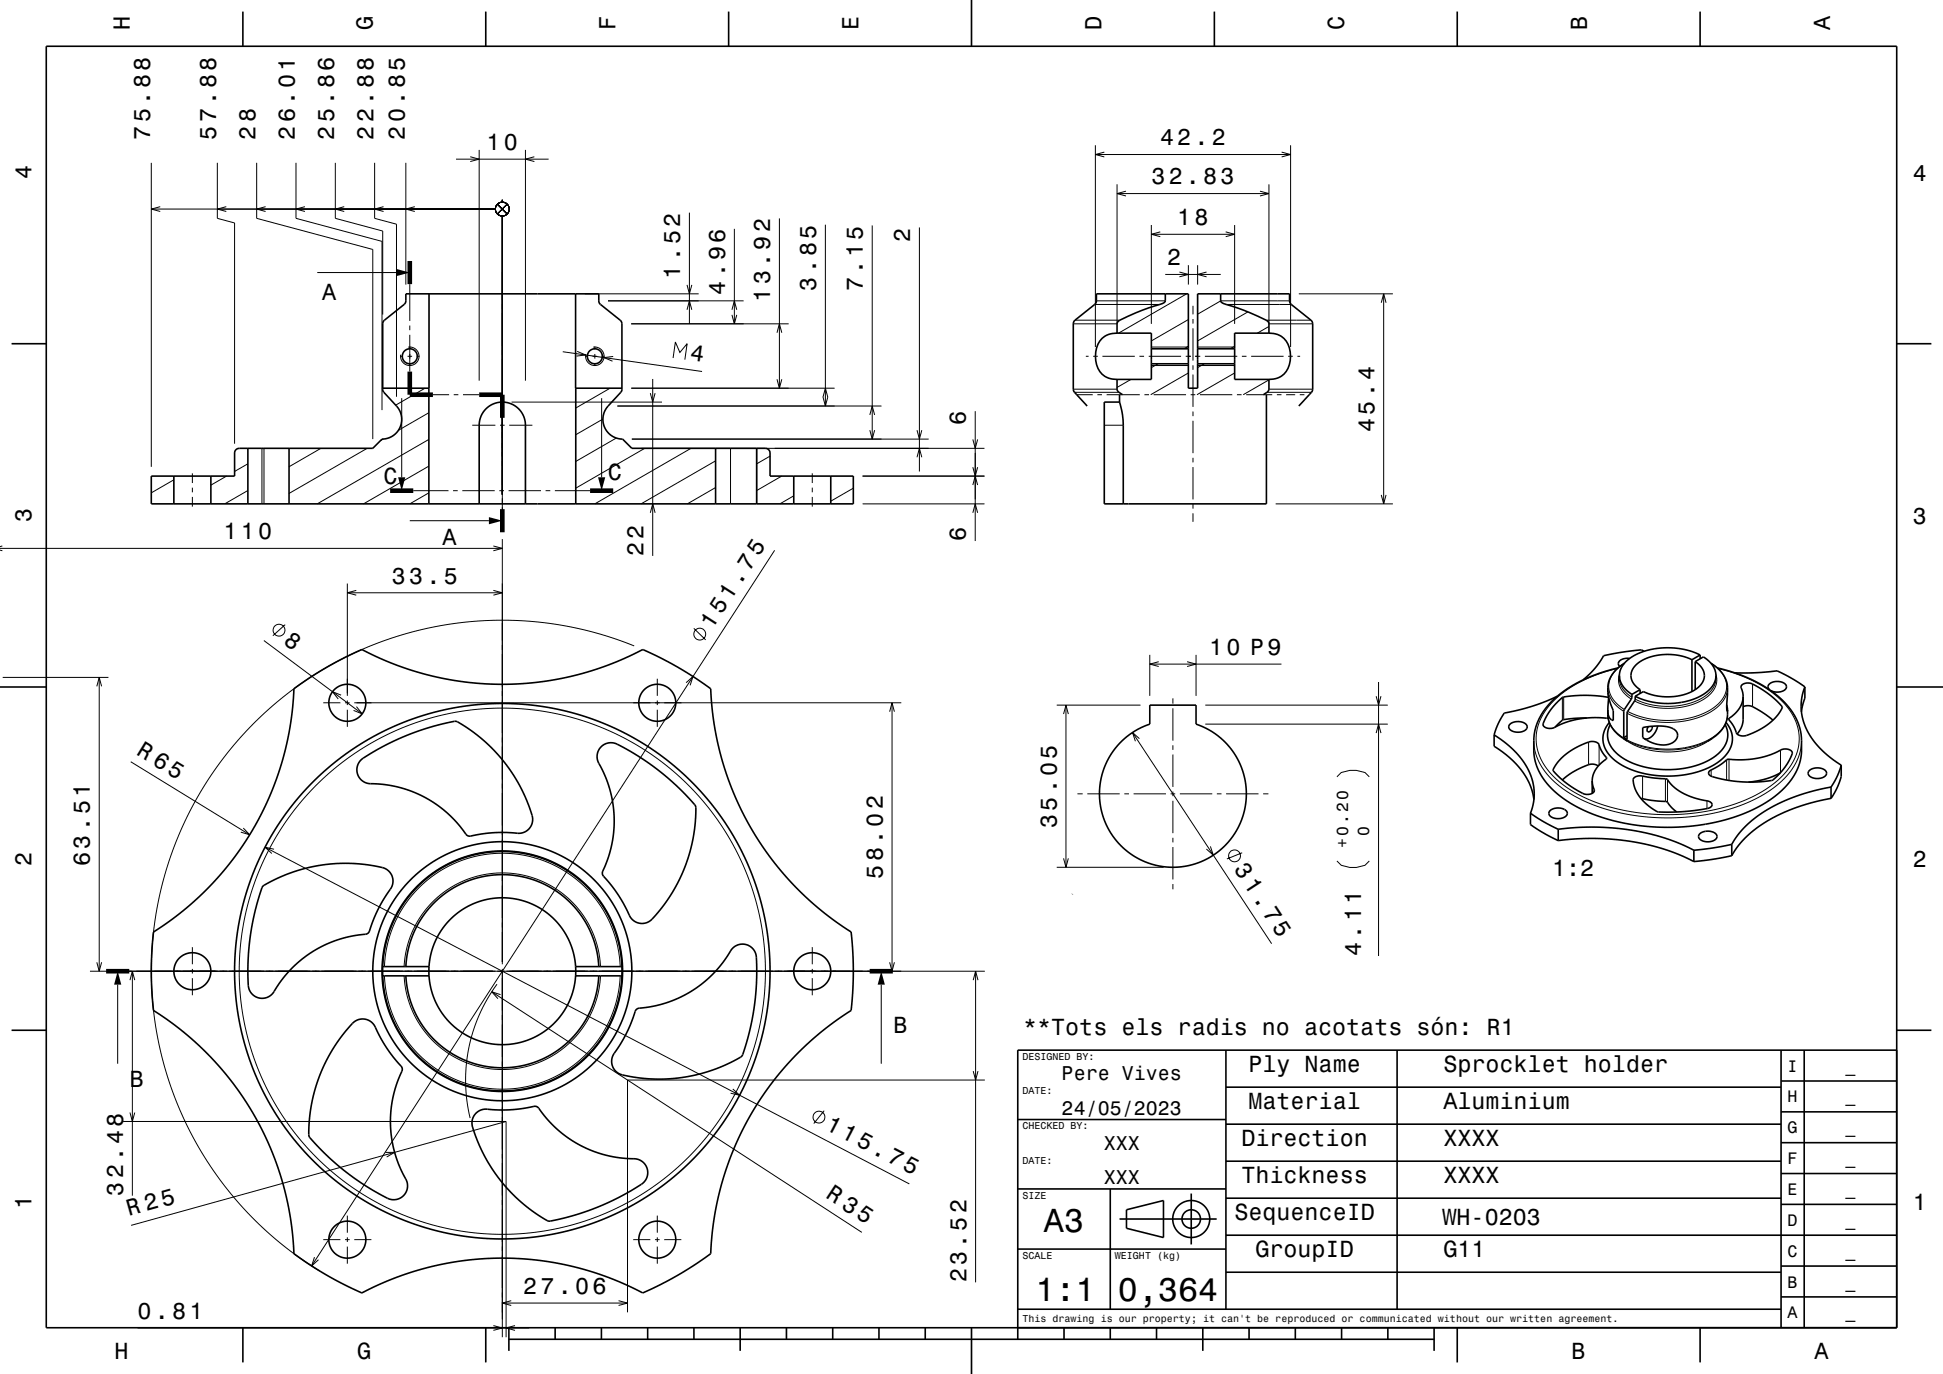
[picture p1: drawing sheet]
<svg xmlns="http://www.w3.org/2000/svg" width="420mm" height="297mm" viewBox="0 0 420 297" stroke-linecap="round" stroke-linejoin="round" font-family="sans-serif">
<g fill="none" stroke="#000" stroke-width=".22">
<path d="M32.7 35.2v65.7M47 35.2v12l3.7 1v47.7M55.5 35.2v12l25.1 6.7v41M64 35.2v12l18.6 5v36.5M72.5 35.2v12l10.2 2.7v18.1M81 35.2v12l4.7 1.3v37.3M87.7 35.2v26.3M98.6 34.4h20M101.6 33.9l2 .5-2 .5M103.6 32.4v49.9M113.6 32.4v49.9M115.5 33.9l-1.9 .5 1.9 .5"/>
<path d="M236.8 31.4v43.6M236.8 33.4h42.2M238.7 32.9l-1.9 .5 1.9 .5M241.5 39.8v30.2M274.3 39.8v30.2M277 32.9l2 .5-2 .5M279 31.4v43.6M32.7 45.2h74.4M34.6 44.7l-1.9 .5 1.9 .5M48.9 44.7l-1.9 .5 1.9 .5M57.4 44.7l-1.9 .5 1.9 .5M65.9 44.7l-1.9 .5 1.9 .5"/>
<path d="M68.6 58.9h17.1M74.4 44.7l-1.9 .5 1.9 .5M82.9 44.7l-1.9 .5 1.9 .5M89.7 44.7l-2 .5 2 .5M107.5 44.1l2.1 2.2M108.6 43.2v.5M108.6 46.7v66.8M109.6 44.1l-2.1 2.2M149 46v24M158.7 49.5v20.5M168.5 47.2v36.7M178.4 48.6v39.2"/>
<path d="M188.5 48.7v46.2M198.7 49.2v52.7M241.5 41.8h32.8M243.4 41.3l-1.9 .5 1.9 .6M248.9 48.6v21.4M248.9 50.6h18M250.8 50.1l-1.9 .5 1.9 .6M251.9 59.3h12M254.9 58.8l2 .5-2 .5M256.9 57.3v4.2M258.9 57.3v4.2M260.8 58.8l-1.9 .5 1.9 .5"/>
<path d="M264.9 50.1l2 .5-2 .6M266.9 48.6v21.4M272.4 41.3l1.9 .5-1.9 .6M86.5 77h.6M88.1 77h1M88.2 75a2 2 0 0 1 2.4 1.9 2 2 0 0 1-2.1 2.1 2 2 0 0 1-1.9-2.3M88.6 61.4v8M88.6 70.4v1M88.6 72.4v7.9M90.1 77h.6M121.7 76l30.1 4.3M124.8 75.9l1.8 .8-2 .3"/>
<path d="M126.4 63.5h24.6M126.5 77h.6M128.1 77h1M128.2 75a2 2 0 0 1 2.4 1.9 2 2 0 0 1-2.1 2.1 2 2 0 0 1-1.9-2.3M128.6 74.9v.6M128.6 76.5v1M128.6 78.5v.6M130.1 77h.6M131.4 65h29.3M132.5 77.1l-1.9 .2 1.8 .8M136.4 70h34.1M145.5 77.4l.5-3.5 1 2.3 1.5-1.9-.5 3.5"/>
<path d="M148.5 61.6l.5 1.9 .5-1.9M148.5 67l.5-2 .5 2M158.2 67l.5-2 .6 2M158.2 68.1l.5 1.9 .6-1.9M168 71.9l.5-1.9 .5 1.9M232 70h9.5M232.4 69.2h9.7M234.7 77h.6M236.3 77h1M236.6 65.8h14.1M237 65h14.9M238.3 77h7"/>
<path d="M246.3 77h1M248.3 77h7M248.9 75h8M248.9 79h8M250.3 78.6l-1.4 .9M256.3 77h1.2M256.5 63.5l-14.7 8.5M256.9 69.1l-8 4.6M256.9 74.8l-1 .6M257.9 66.1v1.9M257.9 69v1M257.9 71v7"/>
<path d="M257.9 79v1M258.3 77h1.2M258.9 75h8M258.9 79h8M260.3 78.6l-1.4 .9M260.5 77h7M263.9 65h14.9M263.9 65l-5 2.9M265.1 65.8h14M266.9 74.8l-1 .6M268.4 77h1.1M269.7 67.4l-10.8 6.3"/>
<path d="M270.5 77h7M273.7 69.2h9.7M274.3 70.6l-2.5 1.4M274.3 70h9.5M278.5 77h.9M280.5 77h.5M280.8 63.5h20.3M298.6 65.4l.5-1.9 .5 1.9M299.1 63.5v45.4M56.6 96.9v12M57.1 96.9v12M69.4 96.9l-6.9 4"/>
<path d="M79.4 96.9l-16.9 9.8M82.8 94.9l-.6 .4M86.8 86.1v17.1M91.9 83.9l-6.4 3.7M92.7 95l-24.1 13.9M92.7 89.2l-6.6 3.8M93.6 85.3h3.5M98.1 85.3h1M100.1 85.3h3.5M102.1 91.9h5M108.1 91.9h1M110.1 91.9h5"/>
<path d="M110.6 86.9h32.5M130.1 86.1v17.1M130.3 90.6l-5.8 3.4M131.9 83.9l-7.4 4.3M133.2 94.7l-8.7 5M133.5 87.8h57M136.5 83.9h43.9M136.6 94.9h64.1M138.6 96.9h74.2M139.4 96.9l-14.9 8.6M140.6 85l.5 1.9 .5-1.9M141.1 81.9v38.3"/>
<path d="M149.4 96.9l-20.8 12M154.7 99.6l-16.1 9.3M157.9 96.9v12M163.5 96.9v12M166.5 98.6l-2.9 1.7M168 82l.5 1.9 .5-1.9M177.9 85.8l.5 2 .5-2M177.9 85.8l.5-1.9 .5 1.9M188 93l.5 1.9 .6-1.9M188 89.7l.5-1.9 .6 1.9M198.2 93l.5 1.9 .6-1.9M198.2 98.8l.5-1.9 .6 1.9"/>
<path d="M210.3 95l.5 1.9 .5-1.9M210.8 88.9v28M232 84.1h9.5M232.3 84.8h9.6M232.8 85.3h3.4M237.2 85.3h1M238.7 91.9h4.1M239.2 85.3h7.2M244.5 82l-3 1.7M247.4 85.3h1M249.4 85.3h7M256.9 80.6l-8.2 4.7"/>
<path d="M257.4 85.3h1M257.9 81v7M257.9 89v1M257.9 91v7M257.9 99v1M259.4 85.3h7M266.9 80.6l-8.2 4.7M267.4 85.3h1M269.4 85.3h5.6M273.9 84.8h9.6M274.3 82.1l-5.6 3.2M274.3 84.1h9.5"/>
<path d="M276 85.3h1M278 85.3h2M281 85.3h1M283 85.3h.1M0 118.9l.5 .2M0 118.5h108.6M.5 118l-.5 .2M37.6 103.7l-4.9 2.8M41.6 102.3v2.1M41.6 105.4v1M41.6 107.4v2.1M49 102.9l-3.4 2"/>
<path d="M53.6 106l-5 2.9M53.6 100.3l-2.9 1.6M88.6 112.6h17.1M89.3 106.1h7.6M92.7 106.5l-4.1 2.4M92.7 100.8l-14.1 8.1M97.9 106.1h1M99.9 106.1h7M106.6 118l2 .5-2 .6M107.9 106.1h1M108.6 116.5v91.9M109.9 106.1h7"/>
<path d="M117.9 106.1h1M119.9 106.1h7.7M140.6 110.8l.5-1.9 .5 1.9M154.7 105.4l-6.1 3.5M167.4 119l-100 154.6M169 102.9l-5.4 3.1M171.6 107.2l-3 1.7M175.6 102.3v2.1M175.6 105.4v1M175.6 107.4v2.1M184.5 105.5l-4.9 2.8M186.5 102.9h26.3"/>
<path d="M186.5 108.9h26.3M210.3 104.8l.5-1.9 .5 1.9M210.3 101l.5 1.9 .5-1.9M210.3 110.8l.5-1.9 .5 1.9M257.9 101v7M257.9 109v1M257.9 111v1.8M275.8 108.9h25.3M298.6 107l.5 1.9 .5-1.9M57 138.5l21.3 15.8M61.6 135l-2.6 2.4M75.1 126.1v24.3"/>
<path d="M75.1 128.1h33.5M77 127.6l-1.9 .5 1.9 .6M106.6 127.6l2 .5-2 .6M137.1 139.6l-6.4-2.2-6.7-1.8-7.5-1.1-6.9-.4-7 .2-7.5 1-6.6 1.5-6.6 2.1-6.7 2.9-6.1 3.3-6 4.1-5.4 4.5-5.3 5.2-4.5 5.4-3.6 5.4-3.6 6.3-2.7 6.2-2.4 6.8-1.5 6.4-1.1 7.6-.3 6.5 .3 7.3 1.1 7.4 1.6 6.8 2.1 6.4 3.1 6.8 3.4 6.1 4.2 6 4.7 5.5 4.8 4.7 5.2 4.3 5.9 3.9M150 135.8l2.5 2.5M.6 146.4h22.8M20.9 148.4l.5-2 .6 2M21.4 146.4v63.5M69.9 151.9h3.7M73.7 150.3l-1.8-.8 1.2 1.6M74.6 151.9h1M75.1 151.4v1"/>
<path d="M75.1 153.4v3.7M76.6 151.9h118.2M77.1 152.7l1.2 1.6-1.9-.7M142.1 146.7v3.7M142.1 151.4v1M142.1 153.4v3.7M148.3 147.6l1.5-1.4-.6 1.9M192.3 153.8l.5-1.9 .5 1.9M192.8 151.9v58M228.4 152.4h18.1M229.9 154.4l.5-2 .5 2M230.4 152.4v35.1"/>
<path d="M244.8 158.3l30.1 45.7M246.3 159.7l-1.5-1.4 .6 1.9M248.5 141.6v8.8M248.5 143.6h28.5M250.5 143l-2 .6 2 .5M253.5 151v1.1M253.5 153.1v7M256.6 143l1.9 .6-1.9 .5M258.5 141.6v8.8M260.5 152.4h39.5M260.5 156.5h39.5M297.5 150.5l.5 1.9 .5-1.9"/>
<path d="M297.5 158.5l.5-2 .5 2M298 147.4v59.3M333.6 156.4v.4M337.7 150.8v4.9M338 150.7v4.9M347.5 154.5l.3 1.4 .7 1.4 1.2 1.2 1.5 1.2 1.9 .9 2.2 .7 2.6 .5 2.3 .1 2.5-.1 2.6-.4 2.2-.7 2.2-1 1.5-1.1 1.2-1.3 .8-1.3 .2-1.5M347.5 148.7l.2 1.3 .7 1.4 1.1 1.3 1.5 1.1M349.6 144.5l-4.2 1.3-4 1.7-3.2 2-2.8 2.4-1.9 2.5-1.1 2.8-.3 2.8 .5 2.8 1.2 2.5 2.1 2.6 2.9 2.4 3.4 1.9 4 1.7 4.3 1.2 4.8 .7 4.8 .3 5.2-.2 4.6-.7 4.1-1.1 4.4-1.6 3.4-1.9 3-2.4 2.1-2.4 1.4-2.8 .4-1.4 .2-1.4v-1.5l-.3-1.6-1.1-2.6-1.9-2.5-2.7-2.5-3.3-2-4.1-1.8-4.1-1.2M350.1 146.7a5 5 0 0 0 2.7 4M350.1 145.8a4.6 4.6 0 0 0 2.5 5.3M350.8 159.6l1.8 1 2.3 .8 2.6 .5 2.7 .2 2.8-.1 2.6-.5 2.6-.9 2-1M351.1 143.4l-1.3 1-1.2 1.3-.6 1.2-.3 1.5 .2 1.2 .7 1.4 1.1 1.3 1.4 1.1"/>
<path d="M367.5 142.2l.2 .1M369.8 143.4l1.7 1.3 1 1.1 .6 1.4 .1 1.3-.2 1.3-.7 1.4-1.2 1.3-1.6 1.1-2 .9-2.2 .7-2.1 .4-2.5 .1-2.5-.1-2.1-.3-2.3-.7-2-.8M370.9 145.8a4.6 4.6 0 0 1-2.5 5.3l-1.5 .8-1.9 .6-1.6 .4-2.3 .2-2.2-.1-1.9-.2-2.1-.6-1.6-.7M370.9 146.7a5.7 5.7 0 0 1-4.1 4.8l-3.3 .9-3.5 .3-3.6-.5-2.9-1.1M373.4 148.7l-.1 1-.4 1.1-.6 1-1 1-2.5 1.6-3.1 1.1-3.6 .6h-3.8l-3.5-.7-3.1-1.2M373.8 155.3v.4M378.8 147.9v4.8M385.2 152.8v.2M28.3 164.7l25.7 15.7M52.6 179l1.4 1.4-1.9-.5M232.9 171.6h1.1M235 171.6h7"/>
<path d="M243 171.6h1M245 171.6h7M253 171.6h1M253.5 161.1v1M253.5 163.1v7M253.5 171.1v1M253.5 173.1v7M255 171.6h7M263 171.6h1M265 171.6h7M273 171.6h1.2M289 167.9l.9-.9 1.9-.5h1.4l1.9 .5 .9 .9"/>
<path d="M331.5 160.1l.2 1.6 .4 1.5 .5 1.4 1 1.7 1.2 1.4 1.3 1.4 3.6 2.6 4.2 2.1 5 1.6 5.7 1 5.7 .4 5.5-.3 5.7-1 5.1-1.5 4.2-2 3.5-2.5 1.6-1.4 1.3-1.6 1-1.6 .7-1.6 .4-1.8 .1-1.4M335.7 166.4v.2M343.4 160.4v4.9M344.6 170.6v.5M345.7 161v4.4M347.3 163.8v.2M351.8 160.3l1.8 .9 2 .7 2.3 .5 2.3 .1 2.4-.1 2.4-.4 2.2-.7 2-1M355.1 167.8v4.9M360 168.3v4.9M360.5 168.5v4.9M369 173.1v1.7M369.9 166.4v1.4"/>
<path d="M373.2 164.2v4.4M373.7 164.1v4.6M384.9 162.1v4.9M57.3 183.1l139.3 72.8M59.2 183.6l-1.9-.5 1.5 1.4M228.4 187.5h23.1M229.9 185.5l.5 2 .5-2M253.5 181.1v1M253.5 183.1v7M253.5 191.1v1.1M261.6 183l.7 1.9-1.5-1.4M268.5 184.3l-3.3 1.4"/>
<path d="M289 186.1l.9 .9 1.9 .5h1.4l1.9-.5 .9-.9M19.4 209.9h193.5M20.9 208l.5 1.9 .6-1.9M25.4 212.8v17.1M28.1 211.9l.5-2 .5 2M28.6 209.9v48.6M41.6 204.7v3.7M41.6 209.4v1M41.6 211.4v3.7M83.1 210.9l.2 2.3 .5 2.7 .7 2.4 .9 2.3 2.2 3.9 1.7 2.2 1.6 1.6 1.9 1.6 2 1.5 2.2 1.2 2 1 2.1 .7 2.7 .7 2.5 .3 2.2 .1 4.5-.4 2.7-.6 2.1-.7 2.5-1.1 2-1.1 2-1.5 1.7-1.5 1.8-1.7 1.5-2 1.4-2.1 1.1-2.2 .8-2.1 .8-2.4 .5-2.7 .2-2.4M83.1 208.9l.6-4.5 .7-2.4 .9-2.4 1.2-2.4 1.2-1.9 1.4-1.8 1.7-1.8 1.9-1.7 1.8-1.3 2.1-1.3 2.1-1 2.1-.7 2.4-.7 2.7-.4 2.5-.2 2.7 .2 2.3 .3 2.6 .6 2.1 .8 2.3 1 2 1.2 2 1.4 1.9 1.7 1.7 1.8 1.4 1.8 1.3 2.1 1.2 2.4 1 2.6 .6 2.2 .6 4.4M87.4 208.9l.5-3.9 1.4-4 2-3.5 2.7-3 3.1-2.5 3.6-1.8 4-1.2 3.8-.3 4.2 .4 3.8 1.1 3.6 1.9 3.1 2.4 2.6 3 2.1 3.5 1.3 4 .6 3.9"/>
<path d="M87.4 210.9l.5 4 1.4 4 2 3.4 2.7 3.1 3.1 2.4 3.5 1.9 3.9 1.1 4 .4 4.2-.4 3.8-1.1 3.6-1.9 3.1-2.4 2.6-3 2-3.5 1.4-4 .6-4M106.3 214.4l80 52M107.4 212.7l-2.1 3.4-1.7 3.3-1.3 3.5-1 3.9-.5 3.7-.1 3.8 .2 3.7 .7 3.7M108.2 215l-1.9-.6 1.3 1.5M108.6 209.4v79.7M175.6 204.7v3.7M175.6 209.4v1M175.6 211.4v3.7M190.5 212.8v17.1M192.3 208l.5 1.9 .5-1.9M210.4 211.9l.5-2 .5 2M210.9 209.9v67.3"/>
<path d="M158.4 235.4l1.5 1.3-2-.4M210.4 231.5l.5 2 .5-2M212.9 233.5h-77.3v50.2M26.6 242.4h82.8M28.1 240.5l.5 1.9 .5-1.9M83.3 249.1h2l-1.7 1M109.4 242.4v46.7M109.4 242.4l-81.1 22.5M178.1 240.1l-2.2 2.8M68 271.7l-.6 1.9 1.4-1.3M69.9 268h3.7M74.6 268h1"/>
<path d="M75.1 262.8v3.7M75.1 267.5v1M75.1 269.5v3.7M76.6 268h3.7M136.9 268h3.7M141.6 268h1M142.1 262.8v3.7M142.1 267.5v1M142.1 269.5v3.7M143.6 268h3.7M29.7 287.1h84.7M106.6 286.5l2 .6-2 .5"/>
<path d="M108.6 281.7h27M110.5 281.2l-1.9 .5 1.9 .5M111.3 286.5l-1.9 .6 1.9 .5M133.7 281.2l1.9 .5-1.9 .5"/>
<circle cx="108.6" cy="45.2" r="1.5"/>
<circle cx="60.3" cy="136.2" r="1.28"/>
<circle cx="151.3" cy="137.1" r="1.28"/>
<circle cx="266.9" cy="185" r="1.28"/>
<circle cx="108.6" cy="209.9" r="56.9"/>
<circle cx="177" cy="241.5" r="1.28"/>
</g>
<g fill="none" stroke="#000" stroke-width=".35">
<path d="M10 10h400v277h-400zM52.5 2.5v7.5M105 2.5v7.5M157.5 2.5v7.5M210 0v10M262.5 2.5v7.5M315 2.5v7.5M367.5 2.5v7.5M2.5 74.3h7.5M92.7 63.5v20.4h-10l.3 .9 2.7 3a4.3 4.3 0 0 1 .8 4.6 4.3 4.3 0 0 1-3.9 2.5l-2 2h-29.1l-.6 .5-.2 .4v5.1h-18v6h151.8v-6h-18v-5l-.2-.5-.5-.4-29.2-.1-2-2a4.3 4.3 0 0 1-3.9-2.5 4.3 4.3 0 0 1 .8-4.6l2.9-3.4v-14.4l-.3-.8-4.4-3.5-.2-.4-.1-1.8h-41.7v1.7l-.2 .4-4.4 3.6-.4 .6v14.1M124.4 63.5v20.4h10.1M241.5 72a4.3 4.3 0 0 0-4.6 4.1 4.9 4.9 0 0 0 2.7 5.6l1.9 .3"/>
<path d="M241.5 72h7.4v10h-7.4M248.9 75.4h8M248.9 78.6h8M251.9 63.5v1.5l-.3 .5a48.8 48.8 0 0 0-10 4.1l-.1 .4v2M258.9 75.4h8M258.9 78.6h8M263.9 63.5v1.5l.3 .5a48.8 48.8 0 0 1 9.9 4.1l.2 .4v2M274.3 72a4.3 4.3 0 0 1 4.6 4.1 4.9 4.9 0 0 1-2.7 5.6l-1.9 .3M274.3 72h-7.4v10h7.4M410 74.3h7.5M53.6 96.9v12M62.5 96.9v12"/>
<path d="M92.7 83.9v25M124.5 83.9v25M154.7 96.9v12M163.6 96.9v12M235 87.8l-3-3.4v-14.6l.4-.6 4.4-3.6 .2-.4v-1.7h19.9v20.4h2v-20.4h19.9v1.8l.2 .4 4.4 3.5 .4 .8-.1 14.4-.2 .4-2.7 3M241.5 82v2.4l1.2 .9M242 86.9l.6 2.7 .2 2.3v17M242 85.3v1.6M273.8 85.3v23.6h-35.1v-22h3.3M274.3 82l-.1 2.4-1.1 .9M37.6 102.9v6M45.6 102.9v6"/>
<path d="M103.6 108.9v-17a5 5 0 0 1 5-5 5 5 0 0 1 5 5v17M171.6 102.9v6M179.6 102.9v6M0 148.5h10M63.5 148.9l3.5-2.4 3.4-2.2 3.5-1.9 3.9-1.8a1.42 1.42 0 0 1 1.5 .4l6.9 3 7.2 2.1 3.9 .8 4 .6 4 .3 4 .1 4.4-.2 3.8-.4 7.1-1.4 3.4-.9 3.7-1.3 3.5-1.5 3.7-1.8 7 3.5 6.7 4.2a1.52 1.52 0 0 1 1.1 1.8l.3 4.2 .6 3.7 1.7 7.1 1.2 3.8 1.6 3.9 3.3 6.5 2.2 3.6 2.1 2.8 4.6 5.6 5.5 5.1 3.1 2.5 3.1 2.1a1.39 1.39 0 0 1 1.1 1.6l.4 7.8-.5 7.7a1.43 1.43 0 0 1-1.1 1.2l-3 2.1-3.2 2.5-5.4 5.2-4.7 5.5-2.3 3.3-2.2 3.6-1.9 3.5-1.5 3.5-2.5 7-1 3.9-.8 3.7-.5 3.9-.3 3.8a1.44 1.44 0 0 1-1 1.1l-6.1 3.9-6.4 3.4a1.52 1.52 0 0 1-2.1 0l-6.6-2.9-4-1.4-3.6-.9-3.9-.9-3.8-.5-4.2-.4h-3.7l-3.8 .1-4 .4-4.2 .6-3.6 .9-3.6 1-3.6 1.2-3.4 1.5-3.8 1.8-3.4-1.6-3.9-2.1-3.5-2.1-3.5-2.4a1.42 1.42 0 0 1-.4-1.6l-.4-3.9-.5-3.7-.7-3.5-1.1-4.1-1.3-3.8-1.4-3.4-1.6-3.4-2-3.5-2-3.2-2.3-3.3-4.9-5.6-3-3-2.7-2.3-6.1-4.4a1.43 1.43 0 0 1-.4-1.4l-.4-7 .4-7.5a1.52 1.52 0 0 1 .9-1.8l3.3-2.3 3.1-2.4 5.5-5.2 4.7-5.5 2.5-3.7 2-3.2 2-3.8 1.5-3.4 1.4-3.8 1.1-3.5 1.6-7.1 .5-4zM248.5 152.4h10v4.1l2 .8 1.5 .9 1.8 1.3 1.4 1.4 1.3 1.5 1 1.7 .9 1.8 .6 2 .4 3.2-.2 3-.8 3.1-1.3 2.7-2 2.6-2.2 1.9-2.8 1.7-2.6 .9-3 .4-3.5-.1-2.9-.8-2.7-1.3-2.4-1.7-2.2-2.4-1.6-2.6-1.1-3-.4-2.8v-2.5l.5-2.7 .8-2.3 1.6-2.8 2.2-2.5 2.8-2 2.9-1.4zM323 158.9l2.7 1.9 1.8 1.7 1.8 2.1 1.2 2 .8 2.4 .3 2.3-.1 2.2-.7 2.3M323 158.9v2.4l3.3 2.5 2.7 2.9 1.8 3 .4 1.4 .4 1.7M326.4 156.5a2.7 2.7 0 0 1 3.7 .3v.3a2.28 2.28 0 0 1-3.3 .9 .86 .86 0 0 1-.4-1.5zM336.6 150.5l-4.6 1.9-5.4 1.5a2.16 2.16 0 0 0-2.3 1.6l-.7 1.5-.6 1.9M343 155.2l-2.7 .1a4 4 0 0 0-3.3 1l-.8 .9M347.5 153.5a6.2 6.2 0 0 0 3.3 6.1l1 .7"/>
<path d="M347.7 150.7l-4.2-.4-4.2 .2a3.9 3.9 0 0 0-3.2 1.9l-1.8 2.4a3.8 3.8 0 0 0-.7 2.1 2.53 2.53 0 0 0 3.3-.1l2.5-1 2.4-.5 2.7-.2 3.1 .1M347.7 150.8l-.2 2.7M347.9 156.2l-.7 .9-.5 1.1-.2 2 .7 2 1.5 1.8 2.2 1.6 2.9 1.2 3.2 .7 3.5 .3 3.7-.3 3-.7 2.8-1.2 2.4-1.7 1.4-1.8 .7-2v-1l-.3-1-1.1-1.9M348.1 156.6l-.6 1.7 .2 1.8 .8 1.6 1.3 1.4 1.9 1.3 2.7 1.1 2.8 .6 3 .3 2.9-.2 2.9-.5 2.7-1 2.1-1.3 1.6-1.6 .9-1.6 .2-1.8-.6-1.8M349.8 144.4a28.5 28.5 0 0 0-15.1 8 12.4 12.4 0 0 0-3.1 10l.2 1.7 .4 1.6 .8 1.7 1.2 1.7 1.3 1.4 1.8 1.6 3.8 2.4 4.9 2.1 5 1.3 5.8 .8 6 .1 5.8-.6 5.8-1.4 4.7-1.9 2.4-1.3 1.9-1.3 1.7-1.4 1.5-1.5 1-1.5 .9-1.5 .8-2.9 .1-4.1a13.7 13.7 0 0 0-6.3-9.9 32.7 32.7 0 0 0-11.9-5.1M350.1 146a5 5 0 0 0 2.7 4.1M350.1 146v.7M351.1 143.4a6.6 6.6 0 0 0-2.9 8.8l.5 1.4v2.1a1.88 1.88 0 0 1-1.2-2.2M351.7 159l-.7 .4M352.3 142.3h-.8a1.49 1.49 0 0 0-1.7 1.3l.3 .5M352.8 150.1l-.2 1-1.6 2.5v5.8M353.5 150.5l-.2 1-1.6 2.5v5.9l-.7-.5"/>
<path d="M354.5 149.1v.8M354.5 149.1l-1.7 1M355.1 157.3a9.6 9.6 0 0 1 6.9 .5 1.62 1.62 0 0 1 .6 1.5 1.62 1.62 0 0 1-1.1 1.3 6.5 6.5 0 0 1-6.4-1.2zM355.4 140.8a2.78 2.78 0 0 0-2.3-.2l-5.3 .9a1.42 1.42 0 0 0-1.4 .7l-1.8 2.4-2.4 2.3M357.1 157a1.01 1.01 0 0 1-.9 1.2l-.2-.5 .3-.6M358.3 156.9a3.2 3.2 0 0 1-2.7 2.8h-.1M365.7 142.6l-1.6-.6-2.1-.5h-2.3l-1.9 .2a6.2 6.2 0 0 0-5.2 3.8 3.5 3.5 0 0 0 1.9 3.6M365.7 142.6v6.9M366.4 143l1.8-1 .6 .4a4.7 4.7 0 0 1 2.1 3.6M366.4 143a3.2 3.2 0 0 1 1.3 5 10.5 10.5 0 0 1-9.4 2.4l-1.6-.3-1.5-.6-1.7 1M366.4 143v6.1M367.5 141.6l-1.8-.8-1.8-.5-2.2-.2-2.3-.1-2.1 .3-1.8 .5-1.9 .7-1.5 1a4.7 4.7 0 0 0-2 3.5"/>
<path d="M367.5 141.6v.8M367.5 141.6l-1.8 1M367.5 142.2l.2 .1M369.8 143.4h.1M369.8 143.4a6.6 6.6 0 0 1 3.6 6.9l-.1 .8a5 5 0 0 0 .1 2.6v-.2M370.9 146a5.7 5.7 0 0 1-3.9 4.8l-3.3 1-3.7 .3-3.4-.5-3.1-1.1M370.9 146v.7M373.3 152.3l.1 1.2M373.4 153.5a6.3 6.3 0 0 1-3.2 6.1l-1 .7M375 145.4h3.8l3.7-.2a4.2 4.2 0 0 1 3.7 .8l3.9 2.5M376.5 148.1a2.7 2.7 0 0 1 3.4 .3l2.8 1.9 2.1 1.9a.78 .78 0 0 1 .5 .7 .78 .78 0 0 1-.4 .7l-1 1.4-1 1-1.5 1.1-1.6 .9a7.7 7.7 0 0 1-3.4 1.1 1.86 1.86 0 0 1-1.5-1.7l-.7-1.3a.68 .68 0 0 1-.4-.8l1.6-1.5 1-1.4 .4-1.6-.3-1.7a.87 .87 0 0 1 0-1zM376.8 152.8a3.8 3.8 0 0 1 3.6 .8l2.9 2.1"/>
<path d="M376.8 150.6l-.1 5.6-.4 1.3-.8 1.2M382.5 149.1a.92 .92 0 0 1-.2-1 .92 .92 0 0 1 .8-.6 2.43 2.43 0 0 1 3.1 .8 1.61 1.61 0 0 1-2.1 1.3l-1.3-.3M390.1 148.5l-.6 2.2-.2 2.4 .4 2.4 .7 2 1.2 2 1.8 2.3 2 1.8 2.6 1.8M390.1 148.5v2.4l-.7 3M410 148.5h10M77.9 164.4l4.2-2.6 5.1-2.6 5-1.8 5-1.3a2.33 2.33 0 0 1 2.8 .6l4.4 3.2 1.8 1.7 2.2 2.4 3.2 4.5 1.3 2.4 1.2 2.8a8.4 8.4 0 0 1 .9 4.2 3.3 3.3 0 0 1-4.2 2.1h-4.2l-4 .5a1.56 1.56 0 0 1-2.3-.8l-1.6-1.9-2.1-2.2-2.2-1.7-2.3-1.4-2.5-1.2-2.1-.8-2.7-.6-2.5-.4a9.7 9.7 0 0 1-3.8-.6 3 3 0 0 1-.6-4.5zM130 161.4a3.4 3.4 0 0 1 4.4 0l4.1 2.4 3.9 2.8 3.8 3.2 3.3 3.4a2.35 2.35 0 0 1 .9 2.6l-.2 2.8-.4 2.7-.7 2.9-.9 2.9-1.1 2.5-1.4 2.7-3.1 4.5a6.8 6.8 0 0 1-3.3 2.8 3.3 3.3 0 0 1-3.7-2.7l-2.1-3.7-2.4-3.1a1.56 1.56 0 0 1-.5-2.5l.9-2.3 .8-2.9 .3-2.5 .2-2.5-.2-2.7-.4-2.7-.7-2.4-1-2.6a9.6 9.6 0 0 1-1.4-3.6 2.99 2.99 0 0 1 .9-2zM330.8 175.8v2.4l3 2 3 1.5M330.8 175.8l3 1.9 3 1.5M335 175.3a2.58 2.58 0 0 1 3.8 .4 1.53 1.53 0 0 1-1.9 1.3l-.5-.1a1.35 1.35 0 0 1-1.5-1.4zM336.8 179.2l3.8-.3 4-.1 4 .2 3.9 .4 3.8 .8 3.4 .9 3.4 1.2 3 1.5M336.8 179.2v2.5"/>
<path d="M337.4 164l1.7-1.4 2.1-1.3a7.7 7.7 0 0 1 3.4-1 1.87 1.87 0 0 1 1.4 1.7l.8 1.2a.69 .69 0 0 1 .4 .9l-1.6 1.3-1 1.6-.4 1.7 .2 1.5a.9 .9 0 0 1 .1 1.1 .9 .9 0 0 1-1 .4 5.7 5.7 0 0 1-3.3-1.3l-2.2-1.6-1.8-1.7a.78 .78 0 0 1-.5-.6 .78 .78 0 0 1 .4-.8zM344.2 168.8v2.7M345.5 165.6a3.1 3.1 0 0 0-3.3 .2l-2.5 1.2-2 1.6M353.2 168.2a3.2 3.2 0 0 1 3-.2l3 .3a1.34 1.34 0 0 1 1.7 .9l1.5 1.4 1.7 1 2.2 .9 2.6 .6a.91 .91 0 0 1 .9 .3 .91 .91 0 0 1 .2 .9l-.7 .4-2.6 .4-5.9 .5a4.5 4.5 0 0 1-3.6-.8l-1.4-1-1.1-1.2-.7-1-.6-1.3a3.2 3.2 0 0 1-.2-2.1zM354.7 172.6l4.5 .6a1.33 1.33 0 0 1 1.7 .9l1.5 1.4M369.6 166.6l3.2-2a1.37 1.37 0 0 1 1.7-.4h2.2l2.3-.2 2.1-.4 2.2-.7a5.4 5.4 0 0 1 3.2-.9 .94 .94 0 0 1 .9 .6 .94 .94 0 0 1-.3 1l-1.1 2.1-1.4 1.7a3.5 3.5 0 0 1-3.3 1.5l-4.5 .1-4.2-.5a7.7 7.7 0 0 1-3.2-1.1l-.1-.3zM384.8 167.1l-3 1.3-3.8 .7M391.1 166.6a2.7 2.7 0 0 1 3.7 .2 1.18 1.18 0 0 1-1.4 1.4 2 2 0 0 1-2.6-1.1zM395.8 170.1l-3.7 .8-3.6 1.1-3.3 1.3-2.8 1.5-2.6 1.7-2.3 1.9-1.8 2-1.4 2.1M395.8 172.6l-4 .9-3.3 1-3.3 1.3-2.6 1.3-2.8 1.8-2.3 2-1.8 2-1.4 2.1M395.8 170.1v2.5M398 165.4l-.9 2.4-1.3 2.3"/>
<path d="M398 165.4v2.4l-.2 .6-.9 2.3-1.1 1.9M56.9 191.5l2.4-1.3 2.7-1.2 3.1-1 2.9-.7 2.7-.5 3.3-.2 3 .1 3.2 .3a6.8 6.8 0 0 1 4 1.5 3.3 3.3 0 0 1-.4 4.5l-2 3.5-1.7 3.9a1.56 1.56 0 0 1-1.9 1.6l-2.4 .4-2.7 .7-2.5 1-2.3 1.1-2.3 1.6-2.1 1.7-1.9 2-1.5 1.9a9.6 9.6 0 0 1-2.4 3.1 3.1 3.1 0 0 1-3.3-.4 3.1 3.1 0 0 1-1.2-3l.1-5.8 .6-5.4 1.2-5.4 1-3.1zM231.8 193.2v.1M336.8 181.7l4.1-.4 3.7-.1 3.7 .2 4.4 .5 3.6 .7 3.6 1 3.2 1.2 3 1.4M366.1 183.8v2.4M367.5 180.2a2.71 2.71 0 0 1 3.6 .3 1.18 1.18 0 0 1-1.4 1.4 1.96 1.96 0 0 1-2.5-1.2zM374.3 182.5l-4 .8-4.2 .5M374.3 185l-3.8 .7-4.4 .5M374.3 182.5v2.5M82.7 210.9l.6 4.5 .7 2.6 .9 2.4 2.3 4.1 1.7 2.2 1.7 1.8 1.9 1.7 2 1.4 2.2 1.3 2 .9 2.6 1 2.2 .5 2.4 .4 2.5 .1 2.5-.1 2.8-.4 2.1-.5 2.4-.8 2.3-1.1 1.9-1.1 2.1-1.4 1.9-1.7 3.1-3.5 1.4-2.1 1.1-2.2 1-2.3 .8-2.7 .4-2.4 .2-2.6M82.7 208.9l.2-2.5 .5-2.4 .6-2.2 1-2.6 2.4-4.1 1.5-2 1.7-1.8 1.9-1.6 2-1.5 2.2-1.2 2.3-1.1 2.1-.7 2.4-.6 2.2-.4 2.5-.1h2.3l2.5 .3 2.6 .6 2.4 .8 2.5 1.2 2 1.1 1.8 1.3 2.1 1.8 1.9 2 1.4 1.7 1.3 2.1 1.2 2.3 1.5 4.4 .5 2.7 .2 2.5M82.7 208.9v2"/>
<path d="M82.7 210.9h10M82.7 208.9h10M87.7 208.9l.6-3.8 1.2-3.7 1.9-3.3 2.6-3.1 2.8-2.3 3.8-2 3.8-1.2 4-.4 4 .3 3.8 1.1 2 .9 1.8 1 2.9 2.4 2.6 3 2 3.4 1.4 4 .5 3.7M87.7 210.9l.5 3.7 .6 2 .8 2.1 2 3.4 2.7 3 3.1 2.5 3.3 1.7 3.9 1.1 3.9 .4 4-.4 3.8-1.1 3.6-1.8 3.1-2.5 1.6-1.6 1.2-1.6 1.8-3.3 1.3-3.8 .5-3.8M92.7 208.9l.5-2.8 1-2.8 1.6-2.8 1.8-2.1 2.4-1.8 2.7-1.4 2.8-.8 3-.3 3 .2 2.9 .9 2.4 1.2 2.6 1.9 1.9 2.1 1.5 2.5 1.1 2.8 .5 3.2M92.7 210.9l.5 3 1 2.8 1.4 2.4 2.1 2.4 2.2 1.7 2.6 1.4 2.9 .9 3 .3 3-.2 2.9-.8 2.6-1.4 2.4-1.8 2-2.2 1.6-2.6 1-2.8 .5-3.1M92.7 208.9v2M124.4 208.9v2M124.4 210.9h10M124.4 208.9h10M134.4 208.9v2M137.5 218.2l.4-.2 3.2-.5 2.7-.7 2.4-.8 2.4-1.3 2.1-1.3 2.2-1.7 1.9-1.9 1.9-2.4a9.7 9.7 0 0 1 2.4-3 3.1 3.1 0 0 1 3.3 .3 3.1 3.1 0 0 1 1.1 3.1v4.8l-.4 4.7-.9 4.9-1.3 4.8a2.34 2.34 0 0 1-1.9 2.1l-2.4 1.2-2.8 1.1-2.7 .8-2.9 .6-5.2 .5-3-.1-3-.4a6.8 6.8 0 0 1-4.1-1.4 3.3 3.3 0 0 1 .5-4.6l2.3-4.1z"/>
<path d="M2.5 222.7h7.5M76.3 221.1a3.1 3.1 0 0 1 5.1 1.6l2.1 3.7 2.6 3.4a1.57 1.57 0 0 1 .5 2.5l-.9 2.3-.8 2.6-.4 2.8-.1 2.7 .2 2.7 .4 2.5 .7 2.4 1 2.6a9.6 9.6 0 0 1 1.4 3.6 3.1 3.1 0 0 1-1.9 2.6 3.1 3.1 0 0 1-3.3-.5l-4.3-2.5-3.8-2.8-3.8-3.2-3.4-3.4a2.35 2.35 0 0 1-.8-2.7l.2-3 .6-3.4 .8-3.1 1-2.9 1.4-2.9 1.6-2.6 2-2.8zM265 235h120M265 227v56M302 227v56M385 233.7h25M385 227v60M390 227v60M410 222.7h7.5M410 227h-190v62.5M102.8 240.7a3.8 3.8 0 0 1 3.8-.8h3.7l4.2-.6a1.56 1.56 0 0 1 2.4 .9l1.6 1.9 1.9 2 2.1 1.7 2.4 1.5 2.2 1.1 2.3 .9 2.5 .6 2.9 .5a9.8 9.8 0 0 1 3.8 .5 3.1 3.1 0 0 1 1.4 3 3.1 3.1 0 0 1-2.1 2.6l-4.1 2.3-4.6 2.1-4.7 1.7-4.6 1.2a2.34 2.34 0 0 1-2.7-.6l-2.5-1.7-2.1-1.7-3.9-3.9-3.1-4.5-1.3-2.4-1.3-2.8a8.4 8.4 0 0 1-.9-4.2zM220 257h45"/>
<path d="M220 242h45M240 257v26M257.5 258v11M265 259h120M265 251h120M265 243h120M385 253.7h25M385 247h25M385 240.3h25M220 270h45M242 263.5h21M243.5 261.5l8-2v8l-8-2z"/>
<path d="M265 275h120M265 267h145M385 273.7h25M385 260.3h25M52.5 287v7.5M105 287v7.5M110 289.5h200M110 287v5M120 287v2.5M130 287v2.5M140 287v2.5M150 287v2.5"/>
<path d="M160 287v5M170 287v2.5M180 287v2.5M190 287v2.5M200 287v2.5M210 287v10M220 283h165M230 287v2.5M240 287v2.5M250 287v2.5M260 287v5M270 287v2.5"/>
<path d="M280 287v2.5M290 287v2.5M300 287v2.5M310 287v5M315 287v7.5M367.5 287v7.5M385 280.3h25"/>
<circle cx="88.6" cy="77" r="1.62"/>
<circle cx="128.6" cy="77" r="1.62"/>
<circle cx="75.1" cy="151.9" r="4"/>
<circle cx="142.1" cy="151.9" r="4"/>
<circle cx="41.6" cy="209.9" r="4"/>
<circle cx="108.6" cy="209.9" r="26"/>
<circle cx="108.6" cy="209.9" r="28"/>
<circle cx="108.6" cy="209.9" r="57.9"/>
<circle cx="175.6" cy="209.9" r="4"/>
<circle cx="75.1" cy="268" r="4"/>
<circle cx="142.1" cy="268" r="4"/>
<circle cx="257.5" cy="263.5" r="2"/>
<circle cx="257.5" cy="263.5" r="4"/>
</g>
<path d="M88.6 56.4v5M88.6 80.3v5h5M103.6 85.3h5v5M84.3 106.1h5M108.6 110.1v5M127.6 106.1h5M22.9 209.9h5M188 209.9h5" fill="none" stroke="#000" stroke-width="1" stroke-linecap="butt"/>
<g fill="#000">
<path d="M85.7 58.1l2.9 .8-2.9 .8z" fill-rule="evenodd"/>
<path d="M86.1 103.2h1.5l-.8 2.9z" fill-rule="evenodd"/>
<path d="M105.7 111.8l2.9 .8-2.9 .7z" fill-rule="evenodd"/>
<path d="M129.3 103.2h1.5l-.7 2.9z" fill-rule="evenodd"/>
<path d="M25.4 209.9l.8 2.9h-1.5z" fill-rule="evenodd"/>
<path d="M190.5 209.9l.8 2.9h-1.6z" fill-rule="evenodd"/>
</g>
<g font-size="7.2">
<text x="225.7" y="266.3">A3</text>
<text x="223.8" y="281.3">1:1</text>
<text x="241.7" y="281.3">0,364</text>
</g>
<g font-size="5.1">
<text x="266.7" y="187.9" transform="rotate(57 266.7 187.9)">31.75</text>
<text x="178.2" y="244.1" transform="rotate(27 178.2 244.1)">115.75</text>
<text x="178.3" y="258.8" transform="rotate(33 178.3 258.8)">R 35</text>
</g>
<g font-size="5">
<text x="28.1" y="6.5" transform="rotate(-90 28.1 6.5)">H</text>
<text x="80.6" y="6.5" transform="rotate(-90 80.6 6.5)">G</text>
<text x="133.1" y="6.5" transform="rotate(-90 133.1 6.5)">F</text>
<text x="185.6" y="6.5" transform="rotate(-90 185.6 6.5)">E</text>
<text x="238.1" y="6.5" transform="rotate(-90 238.1 6.5)">D</text>
<text x="290.6" y="6.5" transform="rotate(-90 290.6 6.5)">C</text>
<text x="343.1" y="6.5" transform="rotate(-90 343.1 6.5)">B</text>
<text x="395.6" y="6.5" transform="rotate(-90 395.6 6.5)">A</text>
<text x="32.5" y="30.2" transform="rotate(-90 32.5 30.2)">75.88</text>
<text x="46.7" y="30.2" transform="rotate(-90 46.7 30.2)">57.88</text>
<text x="55.2" y="30.2" transform="rotate(-90 55.2 30.2)">28</text>
<text x="63.7" y="30.2" transform="rotate(-90 63.7 30.2)">26.01</text>
<text x="72.2" y="30.2" transform="rotate(-90 72.2 30.2)">25.86</text>
<text x="80.7" y="30.2" transform="rotate(-90 80.7 30.2)">22.88</text>
<text x="87.5" y="30.2" transform="rotate(-90 87.5 30.2)">20.85</text>
<text x="105.2" y="32.4">10</text>
<text x="250.8" y="31.4">42.2</text>
<text x="6.8" y="38.7" transform="rotate(-90 6.8 38.7)">4</text>
<text x="248.9" y="39.8">32.83</text>
<text x="413.5" y="39">4</text>
<text x="196.7" y="52.2" transform="rotate(-90 196.7 52.2)">2</text>
<text x="254.5" y="48.6">18</text>
<text x="252.3" y="57.3">2</text>
<text x="69.6" y="64.9">A</text>
<text x="147" y="60.2" transform="rotate(-90 147 60.2)">1.52</text>
<text x="156.7" y="63.7" transform="rotate(-90 156.7 63.7)">4.96</text>
<text x="166.5" y="65.2" transform="rotate(-90 166.5 65.2)">13.92</text>
<text x="176.4" y="62.8" transform="rotate(-90 176.4 62.8)">3.85</text>
<text x="186.5" y="63" transform="rotate(-90 186.5 63)">7.15</text>
<text x="149" y="77.9" transform="rotate(8 149 77.9)">4</text>
<text x="208.8" y="91.9" transform="rotate(-90 208.8 91.9)">6</text>
<text x="297.1" y="93.3" transform="rotate(-90 297.1 93.3)">45.4</text>
<text x="82.9" y="104.7">C</text>
<text x="131.4" y="103.8">C</text>
<text x="6.8" y="112.9" transform="rotate(-90 6.8 112.9)">3</text>
<text x="413.5" y="113.2">3</text>
<text x="48.3" y="116.5">110</text>
<text x="95.7" y="117.7">A</text>
<text x="208.8" y="116.9" transform="rotate(-90 208.8 116.9)">6</text>
<text x="139.1" y="120.2" transform="rotate(-90 139.1 120.2)">22</text>
<text x="84.7" y="126.1">33.5</text>
<text x="154" y="136.1" transform="rotate(-57 154 136.1)">151.75</text>
<text x="61.1" y="139" transform="rotate(37 61.1 139)">8</text>
<text x="261.4" y="141.6">10 P9</text>
<text x="29.3" y="163" transform="rotate(31 29.3 163)">R 65</text>
<text x="228.4" y="178.9" transform="rotate(-90 228.4 178.9)">35.05</text>
<text x="6.8" y="187.1" transform="rotate(-90 6.8 187.1)">2</text>
<text x="19.4" y="187.2" transform="rotate(-90 19.4 187.2)">63.51</text>
<text x="190.8" y="189.9" transform="rotate(-90 190.8 189.9)">58.02</text>
<text x="335.5" y="189.4">1:2</text>
<text x="413.5" y="187.4">2</text>
<text x="294.2" y="206.7" transform="rotate(-90 294.2 206.7)">4.11</text>
<text x="193.1" y="223.3">B</text>
<text x="221.2" y="223.7">**Tots els radis no acotats són: R1</text>
<text x="269.9" y="231.8">Ply Name</text>
<text x="312" y="231.8">Sprocklet holder</text>
<text x="28.1" y="235">B</text>
<text x="269.9" y="239.8">Material</text>
<text x="312" y="239.8">Aluminium</text>
<text x="268.3" y="247.8">Direction</text>
<text x="312" y="247.8">XXXX</text>
<text x="268.3" y="255.8">Thickness</text>
<text x="312" y="255.8">XXXX</text>
<text x="6.8" y="261.3" transform="rotate(-90 6.8 261.3)">1</text>
<text x="26.6" y="258.5" transform="rotate(-90 26.6 258.5)">32.48</text>
<text x="27.8" y="262.9" transform="rotate(-16 27.8 262.9)">R 25</text>
<text x="266.8" y="263.8">SequenceID</text>
<text x="413.5" y="261.6">1</text>
<text x="311.8" y="264.7">WH-0203</text>
<text x="271.4" y="271.8">GroupID</text>
<text x="312" y="271.8">G11</text>
<text x="113.1" y="279.7">27.06</text>
<text x="208.9" y="277.2" transform="rotate(-90 208.9 277.2)">23.52</text>
<text x="29.7" y="285.1">0.81</text>
<text x="24.7" y="293.8">H</text>
<text x="77.2" y="293.8">G</text>
<text x="339.7" y="293.8">B</text>
<text x="392.2" y="293.8">A</text>
</g>
<g font-size="4.3">
<text x="229.5" y="233.5">Pere Vives</text>
<text x="229.5" y="241">24/05/2023</text>
<text x="238.6" y="248.5">XXX</text>
<text x="238.6" y="256">XXX</text>
</g>
<g font-size="3.6">
<text x="386.4" y="231.6">I</text>
<text x="398.9" y="231.6">_</text>
<text x="386.4" y="238.3">H</text>
<text x="398.9" y="238.3">_</text>
<text x="386.4" y="245">G</text>
<text x="398.9" y="245">_</text>
<text x="386.4" y="251.6">F</text>
<text x="398.9" y="251.6">_</text>
<text x="386.4" y="258.3">E</text>
<text x="398.9" y="258.3">_</text>
<text x="386.4" y="265">D</text>
<text x="398.9" y="265">_</text>
<text x="386.4" y="271.6">C</text>
<text x="398.9" y="271.6">_</text>
<text x="386.4" y="278.3">B</text>
<text x="398.9" y="278.3">_</text>
<text x="386.4" y="285">A</text>
<text x="398.9" y="285">_</text>
</g>
<g font-size="3.5">
<text x="291.4" y="183.3" transform="rotate(-90 291.4 183.3)">+0.20</text>
<text x="296" y="180.7" transform="rotate(-90 296 180.7)">0</text>
</g>
<g font-size="2.2">
<text x="221" y="229.1">DESIGNED BY:</text>
<text x="221" y="236.6">DATE:</text>
<text x="221" y="244.1">CHECKED BY:</text>
<text x="221" y="251.6">DATE:</text>
<text x="221" y="259.1">SIZE</text>
<text x="221" y="272.1">SCALE</text>
<text x="241" y="272.1">WEIGHT (kg)</text>
<text x="221" y="285.8">This drawing is our property; it can't be reproduced or communicated without our written agreement.</text>
</g>
</svg>
